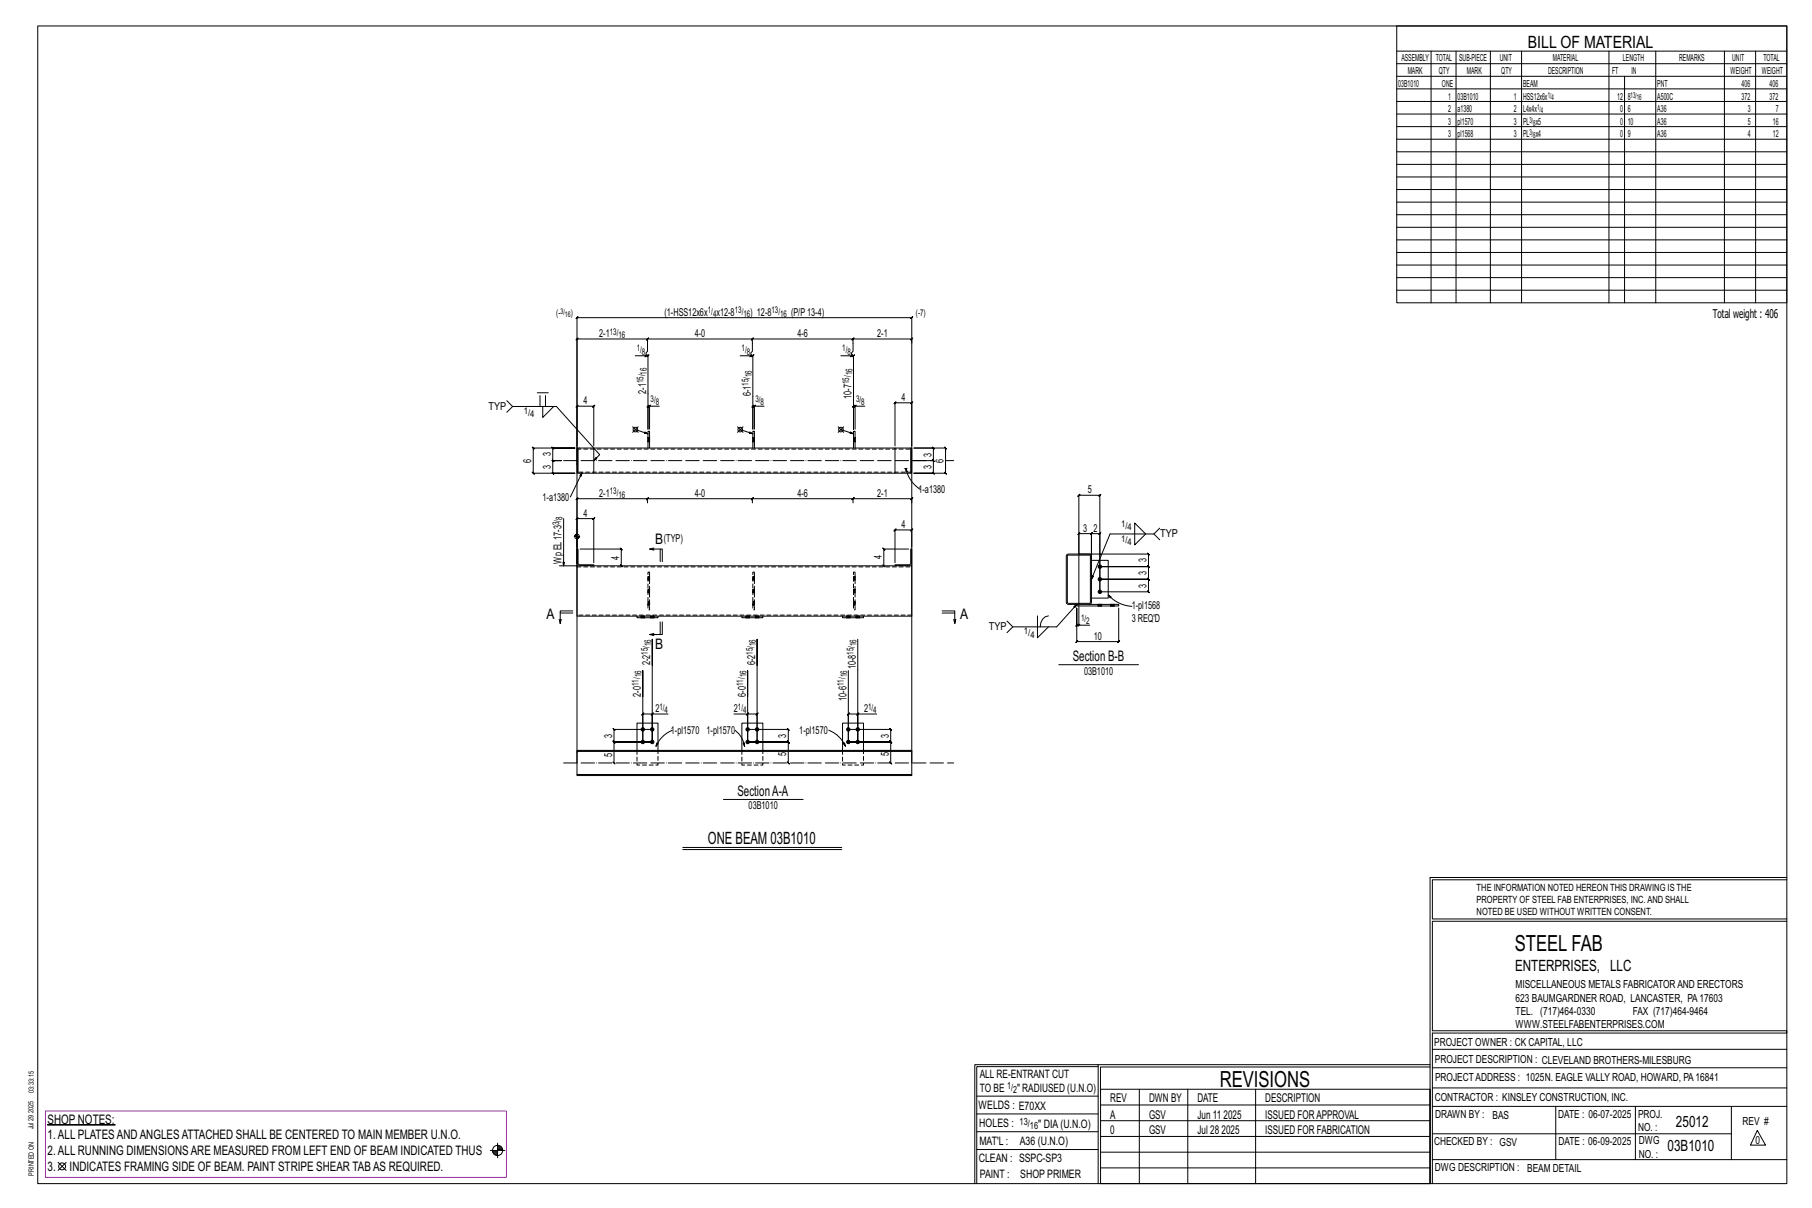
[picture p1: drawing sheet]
<svg xmlns="http://www.w3.org/2000/svg" width="914mm" height="610mm" viewBox="0 0 914 610" stroke-linecap="round" stroke-linejoin="round" font-family="sans-serif">
<g fill="#000" stroke="#000" stroke-width=".5">
<path d="M24 568h34z"/>
<circle cx="555" cy="299" r=".9"/>
<circle cx="555" cy="286" r=".9"/>
<circle cx="555" cy="292" r=".9"/>
<circle cx="324" cy="368" r=".9"/>
<circle cx="324" cy="374" r=".9"/>
<circle cx="329" cy="368" r=".9"/>
<circle cx="329" cy="374" r=".9"/>
<circle cx="377" cy="374" r=".9"/>
<circle cx="377" cy="368" r=".9"/>
<circle cx="382" cy="374" r=".9"/>
<circle cx="382" cy="368" r=".9"/>
<circle cx="428" cy="368" r=".9"/>
<circle cx="428" cy="374" r=".9"/>
<circle cx="433" cy="368" r=".9"/>
<circle cx="433" cy="374" r=".9"/>
</g>
<g fill="none" stroke="#000" stroke-width=".5">
<path d="M19 13h883v584h-883zM705 13h197v140h-197zM705 26h197M705 32h197M705 39h197M722 26v127M735 26v127M752 26v127M768 26v127M812 26v127M820 39v114M836 26v127"/>
<path d="M870 26v127M886 26v127M705 45h197M705 51h197M705 58h197M705 64h197M705 70h197M705 77h197M705 83h197M705 89h197M705 96h197M705 102h197"/>
<path d="M705 108h197M705 115h197M705 121h197M705 127h197M705 134h197M705 140h197M705 146h197M321 180h5v-2l1-1v-6l-1 1 1-1h-36h1l-1 1v-1v64M326 180l1-1zM326 180h1h-1l1-1v1v19M327 171h53l-1 1 1-1v6l-1 1v2h-5M327 171l-1 1z"/>
<path d="M379 180h1h-1l1-1v1v20M379 179l-1 1zM380 171h50v1l1-1h-1v6v1v2h-6M380 171l-1 1zM430 180h-1l1-1zM430 180h1h-1l1-1v1v6M430 171h30v1l1-1-1 2M431 171l-1 1zM271 198h6M273 200v5M275 200v5M327 199v18z"/>
<path d="M380 200v17zM431 186v31zM256 202l3 3h22l22 24-3 3M259 205l-3 3M274 205v6l5-6M319 215l3 3M321 217l6 2M322 215l-3 3M327 205l1-1zM328 205h-1v-1l-1 1h1v12M333 205h-5v12M372 215l3 3"/>
<path d="M374 217l6 2M375 215l-3 3M381 205v-1l-1 1zM381 205h-1v-1l-1 1h1v12M386 205h-5v12M423 215l3 3M424 217l7 2M426 215l-3 3M432 205v-1l-1 1zM432 205h-1v-1l-1 1h1v12M436 205h-4v12M269 226h21h-11h-1l1 1v-1v6h-1l1 1v-1h4h-4h-1l1 1v-1v7l-1-1 1 1h11h-21h1l-1-1v1v-13l1 1z"/>
<path d="M291 226h1v13h-1zM291 225v-20l1-1-1 1h9h-1l1-1v1v20M292 226h8v13h-8M294 239l-6 12M300 239h160M300 226h152M327 223h.1M327 221h.1M327 226v-8h1v8M328 223h.1M328 221h.1M380 223h.1"/>
<path d="M380 221h.1M380 226v-8h1v8M381 223h.1M381 221h.1M431 223h.1M431 221h.1M431 226v-8h1v8M432 223h.1M432 221h.1M452 225v-22l-1 1 1-1h8v1l1-1h-1v22M457 236h.1M457 236l1 2h-1z"/>
<path d="M457 236a17 17 0 0 0 7 11M457 236h1M460 226v13zM460 226h-8v13M460 232h11M461 226h16l1 1-1-1v13v-1l1 1h-1h-16h10h1l-1-1v1v-7l1 1-1-1 1 1-1-1v-6l1 1-1-1zM327 254v-3l-1 1h1h-36l1-1-1 1v32v-15M327 252h53h-1l1-1v3M327 251l-1 1zM380 252h50l1-1-1 3M380 251l-1 1zM430 252l1-1z"/>
<path d="M430 252h30l1-1-1 3M544 250l1-1-1 1v30h36l-1-1 1 1v6l-1-1 1 1h-25h25l-1-1 1 1v6h-1l1 1v-1h-25h25h-1l1 1v-1v7l-1-1 1 1h-25v-49l1-1-1 1zM284 262v24M290 271h3M290 270v1M291 270v1M291 277h1v8h8v1h-9zM291 276v-14l1-1-1 1h9h-1l1-1v1v22M291 271v1M292 271v1M292 271h.1M293 277h21h-1l1 1v-1v9l-1-1 1 1"/>
<path d="M330 278l-2-1h6v6M330 277h-2M333 277v6M459 277h-13l1 1-1-1v9M460 277v9h-8v-1h7zM460 276v-9h1l-1 1v-1h-8l-1 1 1-1v17M538 280h12h1v24l-1 1h-11l-1-1zM573 264l5 5-5 6zM582 269l3 3M585 267l-3 2h-22l-9 23M282 286h9v25h169v-25M300 286h152"/>
<path d="M446 285l1 1zM539 280h11v24h-11zM551 283h8v19h-8M555 299v-30h1l-1 1v-1h-4l-1 1 1-1v13v-13l-1 1 1-1h-7h1l-1 1v-1v46h6M282 313l1 2M283 309h6M289 308h-6v7v-2M321 311v1h11v-1M324 311h.1M324 312h.1M325 311h.1M325 312h.1"/>
<path d="M328 311h.1M328 312h.1M330 320h-2M330 311h.1M330 312h.1M333 314v6M334 314v6h-6l2 1M374 311v1h11v-1M376 311h.1M376 312h.1M378 311h.1M378 312h.1"/>
<path d="M381 311h.1M381 312h.1M383 311h.1M383 312h.1M425 311v1h11v-1M427 311h.1M427 312h.1M429 311h.1M429 312h.1M432 311h.1M432 312h.1M434 311h.1"/>
<path d="M434 312h.1M475 308h7v7v-2M475 309h7M481 313l1 2M511 316l-3 3M524 311v11l5-6M529 311a5 5 0 0 0-4 5M544 316l1-1zM550 305h15v1h-22v-1l-10 11h-22l-3-3M554 305h.1M554 306h.1M556 305h.1"/>
<path d="M556 306h.1M559 300l2 1-1 1zM559 300a17 17 0 0 0 12 6M561 305h.1M561 306h.1M562 305h.1M562 306h.1M565 307v17v-1l-1 1h1h-22l1-1-1 1v-17v8v1l1-1h-1h1M329 336v-13v51v-14h8M382 336v-13v51v-14h1l-1 1v-1h-5M428 338v36v-14v1l1-1h-1h5M433 323v51v-14h9"/>
<path d="M534 335h41M324 352v-14v36v-14v1l1-1h-1h5M377 352v-14v36v-14h-7M378 360l-1 1zM291 379h169h-169zM291 379v12M321 379v-14h11v14M329 361l1-1zM329 368h-19h-1l1 1v-1v6h-1l1 1v-1h19h-19h-1l1 1v-1v11M331 375h1l-1 2zM339 369a15 15 0 0 0-8 8M371 369a12 12 0 0 1 5 8"/>
<path d="M374 379v-14h11v14M375 375h1v2zM377 368h21h-1l1 1v-1v6h-1l1 1v-1h-21h21h-1l1 1v-1v11M418 368a15 15 0 0 1 9 9M425 379v-14h11v14M426 375l1 2zM428 368h21l1 1-1-1v6l1 1-1-1h-21h21l1 1-1-1v11M433 360l-1 1 1-1zM460 379v12M291 391h169h-169zM291 385v-225v1l1-1h-1h169v1l1-1h-1v225M309 385l1 1z"/>
<path d="M397 385l1 1zM449 385l1 1zM365 403h40M345 428h80M345 429h80M722 443v154M722 443h180M902 444h-179v20h179M902 465h-179v55h179v1h-179v76M554 538h-61v59M554 537h168M722 538h-167v13"/>
<path d="M723 539h179M723 530h179M493 553h61M555 550h167v47h-167zM555 558h167M575 550v47M599 550v47M634 550v47M723 549h179M723 558h179M785 558v27M825 558v27"/>
<path d="M874 558v27M251 577v7M251 579h2M251 580h3M251 578h2M493 571h61M493 562h61M555 573h167M555 566h167M723 572h151M887 570l4 8h-8zM29 587l4 4"/>
<path d="M33 587l-4 4M247 581h8M249 581h2M249 582h2M250 583h1M492 597v-60h62v60M493 580h61M555 589h167M555 581h167M723 585h179"/>
<circle cx="321" cy="217" r="1.2"/>
<circle cx="374" cy="217" r="1.2"/>
<circle cx="424" cy="217" r="1.2"/>
<circle cx="291" cy="271" r="1.2"/>
<circle cx="31" cy="589" r="1.8"/>
<circle cx="251" cy="581" r="2.6"/>
</g>
<path d="M23 561h233v33h-233z" fill="none" stroke="#f0f" stroke-width=".5"/>
<g fill="none" stroke="#000" stroke-width=".5" stroke-dasharray="2 1.4">
<path d="M291 227h169M327 223h.1M327 222h1l-1-1M327 223h1M328 221h-1M328 222h-1M328 223h-1M328 223h.1M328 221h.1M328 222l-1-1M380 223h.1M380 222h1l-1-1"/>
<path d="M380 223h1M381 221h-1M381 222h-1M381 223h-1M381 223h.1M381 221h.1M381 222l-1-1M431 223h.1M431 222h1l-1-1M431 223h1M432 221h-1M432 222h-1"/>
<path d="M432 223h-1M432 223h.1M432 221h.1M432 222l-1-1M460 238h-169M291 286h169M327 291h1zM327 292h1l-1-1M327 297h1zM327 298h1h-1M327 289h1v19h-1zM328 291h.1"/>
<path d="M328 292l-1-1M328 292h-1M328 293h-1M328 297v1M328 298l-1-1M328 298h-1M328 299h-1M380 291h1zM380 292h1l-1-1M380 297h1zM380 298h1h-1M380 289h1v19h-1z"/>
<path d="M381 291h.1M381 292l-1-1M381 292h-1M381 293h-1M381 297v1M381 298l-1-1M381 298h-1M381 299h-1M431 291h1zM431 292h1l-1-1M431 297h1zM431 298h1h-1"/>
<path d="M431 289h1v19h-1zM432 291h.1M432 292l-1-1M432 292h-1M432 293h-1M432 297v1M432 298l-1-1M432 298h-1M432 299h-1M324 311v1M324 311h.1M324 311l1 1z"/>
<path d="M324 312h.1M325 311v1M325 311h.1M325 312h.1M325 312v-1M327 304h1zM327 304l1 1-1-1M328 304h.1M328 304h-1M328 305h-1M328 311v1M328 311h.1"/>
<path d="M329 311l-1 1M329 311v1zM329 311v1M329 312h.1M330 311v1M330 311h.1M330 312h.1M330 312v-1M376 311v1M376 311h1M377 311l-1 1M377 311v1"/>
<path d="M377 311l1 1zM377 312h.1M378 311v1M378 311h.1M378 312h.1M378 312v-1M380 304h1zM380 304l1 1-1-1M381 304h.1M381 304h-1M381 305h-1M381 311v1"/>
<path d="M381 311h.1M382 311l-1 1M382 311v1zM382 312h.1M382 311v1M383 311v1M383 311h.1M383 312h.1M383 312v-1M427 311v1M427 311h.1M428 311l-1 1"/>
<path d="M428 311v1zM428 312h.1M428 311v1M429 311v1M429 311h.1M429 312h.1M429 312v-1M431 304h1zM431 304l1 1-1-1M432 304h.1M432 304h-1M432 305h-1"/>
<path d="M432 311v1M432 311h.1M433 311l-1 1M433 311v1zM433 312h.1M433 311v1M434 311h.1M434 312h.1M434 312v-1M460 310h-169M554 305v1M554 305h.1"/>
<path d="M555 305l-1 1M555 305v1zM555 306h.1M555 305v1M556 305v1M556 305h.1M556 306h.1M556 306v-1M561 305v1M561 305h.1M561 305l1 1zM561 306h.1"/>
<path d="M562 305v1M562 305h.1M562 306h.1M562 306v-1M321 379v7h11v-7M374 379v7h11v-7M425 379v7h11v-7"/>
</g>
<path d="M284 232h187M477 232h4M284 385h197" fill="none" stroke="#000" stroke-width=".5" stroke-dasharray="6.8 1 0 1"/>
<g font-size="11.2">
<text x="764" y="480">STEEL FAB</text>
<text x="616" y="548">REVISIONS</text>
</g>
<g font-size="8.6">
<text x="771" y="24">BILL OF MATERIAL</text>
<text x="357" y="426">ONE BEAM 03B1010</text>
</g>
<g font-size="7.9">
<text x="765" y="490">ENTERPRISES, LLC</text>
<text x="846" y="569">25012</text>
<text x="842" y="581">03B1010</text>
</g>
<g font-size="7.3">
<text x="331" y="275">B</text>
<text x="276" y="312">A</text>
<text x="485" y="312">A</text>
<text x="331" y="327">B</text>
<text x="541" y="334">Section B-B</text>
<text x="372" y="402">SectionA-A</text>
</g>
<g font-size="6.6">
<text x="24" y="567">SHOP NOTES:</text>
<text x="24" y="575">1.ALL PLATESANDANGLESATTACHED SHALL BE CENTERED TO MAIN MEMBER U.N.O.</text>
<text x="24" y="583">2.ALL RUNNING DIMENSIONSARE MEASURED FROM LEFT END OF BEAM INDICATED THUS</text>
<text x="24" y="591">3.</text>
<text x="35" y="591">INDICATES FRAMING SIDE OF BEAM. PAINT STRIPE SHEAR TABAS REQUIRED.</text>
</g>
<g font-size="6.1">
<text x="864" y="161">Total weight : 406</text>
<text x="560" y="556">REV</text>
<text x="580" y="556">DWN BY</text>
<text x="604" y="556">DATE</text>
<text x="639" y="556">DESCRIPTION</text>
<text x="560" y="564">A</text>
<text x="580" y="564">GSV</text>
<text x="604" y="564">Jun 11</text>
<text x="617" y="564">2025</text>
<text x="639" y="564">ISSUED FORAPPROVAL</text>
<text x="560" y="572">0</text>
<text x="580" y="572">GSV</text>
<text x="604" y="572">Jul 28</text>
<text x="616" y="572">2025</text>
<text x="639" y="572">ISSUED FOR FABRICATION</text>
</g>
<g font-size="5.9">
<text x="494" y="560">WELDS : E70XX</text>
<text x="494" y="569">HOLES :</text>
<text x="524" y="569">&quot; DIA(U.N.O)</text>
<text x="494" y="578">MAT'L :</text>
<text x="515" y="578">A36 (U.N.O)</text>
<text x="494" y="586">CLEAN : SSPC-SP3</text>
<text x="495" y="595">PAINT :</text>
<text x="515" y="595">SHOP PRIMER</text>
</g>
<g font-size="5.8">
<text x="494" y="544">ALL RE-ENTRANT CUT</text>
<text x="494" y="551">TO BE</text>
<text x="513" y="551">&quot; RADIUSED (U.N.O)</text>
</g>
<g font-size="5.6">
<text x="765" y="499">MISCELLANEOUS METALS FABRICATORAND ERECTORS</text>
<text x="765" y="505">623 BAUMGARDNER ROAD, LANCASTER, PA17603</text>
<text x="765" y="512">TEL. (717)464-0330</text>
<text x="824" y="512">FAX (717)464-9464</text>
<text x="765" y="519">WWW.STEELFABENTERPRISES.COM</text>
<text x="724" y="528">PROJECT OWNER : CK CAPITAL, LLC</text>
<text x="724" y="537">PROJECT DESCRIPTION : CLEVELAND BROTHERS-MILESBURG</text>
<text x="724" y="545">PROJECTADDRESS : 1025N. EAGLE VALLY ROAD, HOWARD, PA16841</text>
<text x="724" y="556">CONTRACTOR : KINSLEY CONSTRUCTION, INC.</text>
<text x="724" y="564">DRAWN BY :</text>
<text x="753" y="564">BAS</text>
<text x="786" y="564">DATE : 06-07-2025</text>
<text x="827" y="564">PROJ.</text>
<text x="879" y="568">REV #</text>
<text x="827" y="571">NO. :</text>
<text x="724" y="578">CHECKED BY : GSV</text>
<text x="787" y="578">DATE : 06-09-2025</text>
<text x="827" y="578">DWG</text>
<text x="886" y="578">0</text>
<text x="827" y="584">NO. :</text>
<text x="724" y="591">DWG DESCRIPTION : BEAM DETAIL</text>
</g>
<g font-size="5.5">
<text x="335" y="159">(1-HSS12x6x</text>
<text x="362" y="159">x12-8</text>
<text x="379" y="159">) 12-8</text>
<text x="399" y="159">(P/P13-4)</text>
<text x="302" y="170">2-1</text>
<text x="351" y="170">4-0</text>
<text x="402" y="170">4-6</text>
<text x="443" y="170">2-1</text>
<text x="294" y="204">4</text>
<text x="326" y="199" transform="rotate(-90 326 199)">2-1</text>
<text x="379" y="200" transform="rotate(-90 379 200)">6-1</text>
<text x="430" y="201" transform="rotate(-90 430 201)">10-7</text>
<text x="455" y="202">4</text>
<text x="247" y="207">TYP</text>
<text x="268" y="233" transform="rotate(-90 268 233)">6</text>
<text x="278" y="230" transform="rotate(-90 278 230)">3</text>
<text x="470" y="231" transform="rotate(-90 470 231)">3</text>
<text x="476" y="233" transform="rotate(-90 476 233)">6</text>
<text x="278" y="237" transform="rotate(-90 278 237)">3</text>
<text x="470" y="237" transform="rotate(-90 470 237)">3</text>
<text x="302" y="251">2-1</text>
<text x="351" y="251">4-0</text>
<text x="402" y="251">4-6</text>
<text x="443" y="251">2-1</text>
<text x="464" y="249">1-a1380</text>
<text x="549" y="249">5</text>
<text x="274" y="253">1-a1380</text>
<text x="294" y="261">4</text>
<text x="455" y="266">4</text>
<text x="547" y="268">3</text>
<text x="552" y="268">2</text>
<text x="335" y="273">(TYP)</text>
<text x="585" y="271">TYP</text>
<text x="283" y="284" transform="rotate(-90 283 284)">Wp EL17-3</text>
<text x="313" y="283" transform="rotate(-90 313 283)">4</text>
<text x="445" y="282" transform="rotate(-90 445 282)">4</text>
<text x="579" y="284" transform="rotate(-90 579 284)">3</text>
<text x="579" y="290" transform="rotate(-90 579 290)">3</text>
<text x="579" y="296" transform="rotate(-90 579 296)">3</text>
<text x="571" y="307">1-pl1568</text>
<text x="571" y="314">3 REQ'D</text>
<text x="499" y="318">TYP</text>
<text x="552" y="323">10</text>
<text x="328" y="336" transform="rotate(-90 328 336)">2-2</text>
<text x="381" y="336" transform="rotate(-90 381 336)">6-2</text>
<text x="432" y="338" transform="rotate(-90 432 338)">10-8</text>
<text x="547" y="340">03B1010</text>
<text x="323" y="352" transform="rotate(-90 323 352)">2-0</text>
<text x="376" y="352" transform="rotate(-90 376 352)">6-0</text>
<text x="427" y="354" transform="rotate(-90 427 354)">10-6</text>
<text x="331" y="359">2</text>
<text x="370" y="359">2</text>
<text x="436" y="359">2</text>
<text x="339" y="370">1-pl1570</text>
<text x="357" y="370">1-pl1570</text>
<text x="403" y="370">1-pl1570</text>
<text x="309" y="372" transform="rotate(-90 309 372)">3</text>
<text x="397" y="372" transform="rotate(-90 397 372)">3</text>
<text x="448" y="372" transform="rotate(-90 448 372)">3</text>
<text x="309" y="382" transform="rotate(-90 309 382)">5</text>
<text x="397" y="382" transform="rotate(-90 397 382)">5</text>
<text x="448" y="382" transform="rotate(-90 448 382)">5</text>
<text x="378" y="408">03B1010</text>
</g>
<g font-size="5">
<text x="745" y="450">THE INFORMATION NOTED HEREON THIS DRAWING IS THE</text>
<text x="745" y="456">PROPERTY OF STEEL FAB ENTERPRISES, INC.AND SHALL</text>
<text x="745" y="462">NOTED BE USED WITHOUT WRITTEN CONSENT.</text>
<text x="508" y="550">1/</text>
<text x="511" y="551">2</text>
<text x="515" y="568">13/</text>
<text x="520" y="570">16</text>
</g>
<g font-size="4.9">
<text x="707" y="31">ASSEMBLY</text>
<text x="725" y="31">TOTAL</text>
<text x="736" y="31">SUB-PIECE</text>
<text x="757" y="31">UNIT</text>
<text x="784" y="31">MATERIAL</text>
<text x="819" y="31">LENGTH</text>
<text x="847" y="31">REMARKS</text>
<text x="874" y="31">UNIT</text>
<text x="890" y="31">TOTAL</text>
<text x="710" y="37">MARK</text>
<text x="726" y="37">QTY</text>
<text x="740" y="37">MARK</text>
<text x="758" y="37">QTY</text>
<text x="781" y="37">DESCRIPTION</text>
<text x="814" y="37">FT</text>
<text x="823" y="37">IN</text>
<text x="873" y="37">WEIGHT</text>
<text x="889" y="37">WEIGHT</text>
<text x="706" y="44">03B1010</text>
<text x="728" y="44">ONE</text>
<text x="769" y="44">BEAM</text>
<text x="836" y="44">PNT</text>
<text x="879" y="44">406</text>
<text x="893" y="44">406</text>
<text x="731" y="50">1</text>
<text x="736" y="50">03B1010</text>
<text x="764" y="50">1</text>
<text x="769" y="50">HSS12x6x</text>
<text x="816" y="50">12</text>
<text x="821" y="50">8</text>
<text x="836" y="50">A500C</text>
<text x="879" y="50">372</text>
<text x="893" y="50">372</text>
<text x="731" y="57">2</text>
<text x="736" y="57">a1380</text>
<text x="764" y="57">2</text>
<text x="769" y="57">L4x4x</text>
<text x="818" y="57">0</text>
<text x="821" y="57">6</text>
<text x="836" y="57">A36</text>
<text x="882" y="57">3</text>
<text x="896" y="57">7</text>
<text x="731" y="63">3</text>
<text x="736" y="63">pl1570</text>
<text x="764" y="63">3</text>
<text x="769" y="63">PL x5</text>
<text x="818" y="63">0</text>
<text x="821" y="63">10</text>
<text x="836" y="63">A36</text>
<text x="882" y="63">5</text>
<text x="895" y="63">16</text>
<text x="731" y="69">3</text>
<text x="736" y="69">pl1568</text>
<text x="764" y="69">3</text>
<text x="769" y="69">PL x4</text>
<text x="818" y="69">0</text>
<text x="821" y="69">9</text>
<text x="836" y="69">A36</text>
<text x="882" y="69">4</text>
<text x="895" y="69">12</text>
</g>
<g font-size="4.7">
<text x="281" y="159">(-</text>
<text x="288" y="159">)</text>
<text x="357" y="158">1/</text>
<text x="360" y="160">4</text>
<text x="371" y="158">13/</text>
<text x="375" y="160">16</text>
<text x="389" y="158">13/</text>
<text x="394" y="160">16</text>
<text x="462" y="159">(-7)</text>
<text x="308" y="169">13/</text>
<text x="312" y="170">16</text>
<text x="321" y="177">1/</text>
<text x="324" y="179">8</text>
<text x="374" y="177">1/</text>
<text x="377" y="179">8</text>
<text x="425" y="177">1/</text>
<text x="428" y="179">8</text>
<text x="326" y="189" transform="rotate(-90 326 189)">16</text>
<text x="379" y="190" transform="rotate(-90 379 190)">16</text>
<text x="430" y="189" transform="rotate(-90 430 189)">16</text>
<text x="325" y="193" transform="rotate(-90 325 193)">15/</text>
<text x="378" y="195" transform="rotate(-90 378 195)">15/</text>
<text x="428" y="194" transform="rotate(-90 428 194)">15/</text>
<text x="328" y="203">3/</text>
<text x="381" y="203">3/</text>
<text x="432" y="203">3/</text>
<text x="264" y="209">1/</text>
<text x="331" y="204">8</text>
<text x="384" y="204">8</text>
<text x="435" y="204">8</text>
<text x="268" y="211">4</text>
<text x="308" y="249">13/</text>
<text x="312" y="251">16</text>
<text x="284" y="262" transform="rotate(-90 284 262)">8</text>
<text x="282" y="265" transform="rotate(-90 282 265)">3/</text>
<text x="566" y="266">1/</text>
<text x="569" y="268">4</text>
<text x="566" y="273">1/</text>
<text x="569" y="275">4</text>
<text x="546" y="313">1/</text>
<text x="548" y="315">2</text>
<text x="517" y="320">1/</text>
<text x="520" y="322">4</text>
<text x="329" y="326" transform="rotate(-90 329 326)">16</text>
<text x="381" y="326" transform="rotate(-90 381 326)">16</text>
<text x="432" y="326" transform="rotate(-90 432 326)">16</text>
<text x="327" y="330" transform="rotate(-90 327 330)">15/</text>
<text x="380" y="330" transform="rotate(-90 380 330)">15/</text>
<text x="431" y="330" transform="rotate(-90 431 330)">15/</text>
<text x="324" y="342" transform="rotate(-90 324 342)">16</text>
<text x="377" y="342" transform="rotate(-90 377 342)">16</text>
<text x="428" y="342" transform="rotate(-90 428 342)">16</text>
<text x="322" y="346" transform="rotate(-90 322 346)">11/</text>
<text x="375" y="346" transform="rotate(-90 375 346)">11/</text>
<text x="426" y="346" transform="rotate(-90 426 346)">11/</text>
<text x="333" y="358">1/</text>
<text x="335" y="360">4</text>
<text x="372" y="358">1/</text>
<text x="375" y="360">4</text>
<text x="438" y="358">1/</text>
<text x="441" y="360">4</text>
</g>
<g font-size="4.2">
<text x="781" y="49">1/</text>
<text x="783" y="51">4</text>
<text x="823" y="49">13/</text>
<text x="826" y="51">16</text>
<text x="776" y="56">1/</text>
<text x="778" y="57">4</text>
<text x="772" y="62">3/</text>
<text x="774" y="63">8</text>
<text x="772" y="68">3/</text>
<text x="774" y="70">8</text>
</g>
<g font-size="4">
<text x="283" y="158">3/</text>
<text x="285" y="160">16</text>
</g>
<g font-size="3.7">
<text x="17" y="551" transform="rotate(-90 17 551)">03:33:15</text>
<text x="17" y="562" transform="rotate(-90 17 562)">2025</text>
<text x="17" y="570" transform="rotate(-90 17 570)">Jul 29</text>
<text x="17" y="593" transform="rotate(-90 17 593)">PRINTED ON</text>
</g>
</svg>
